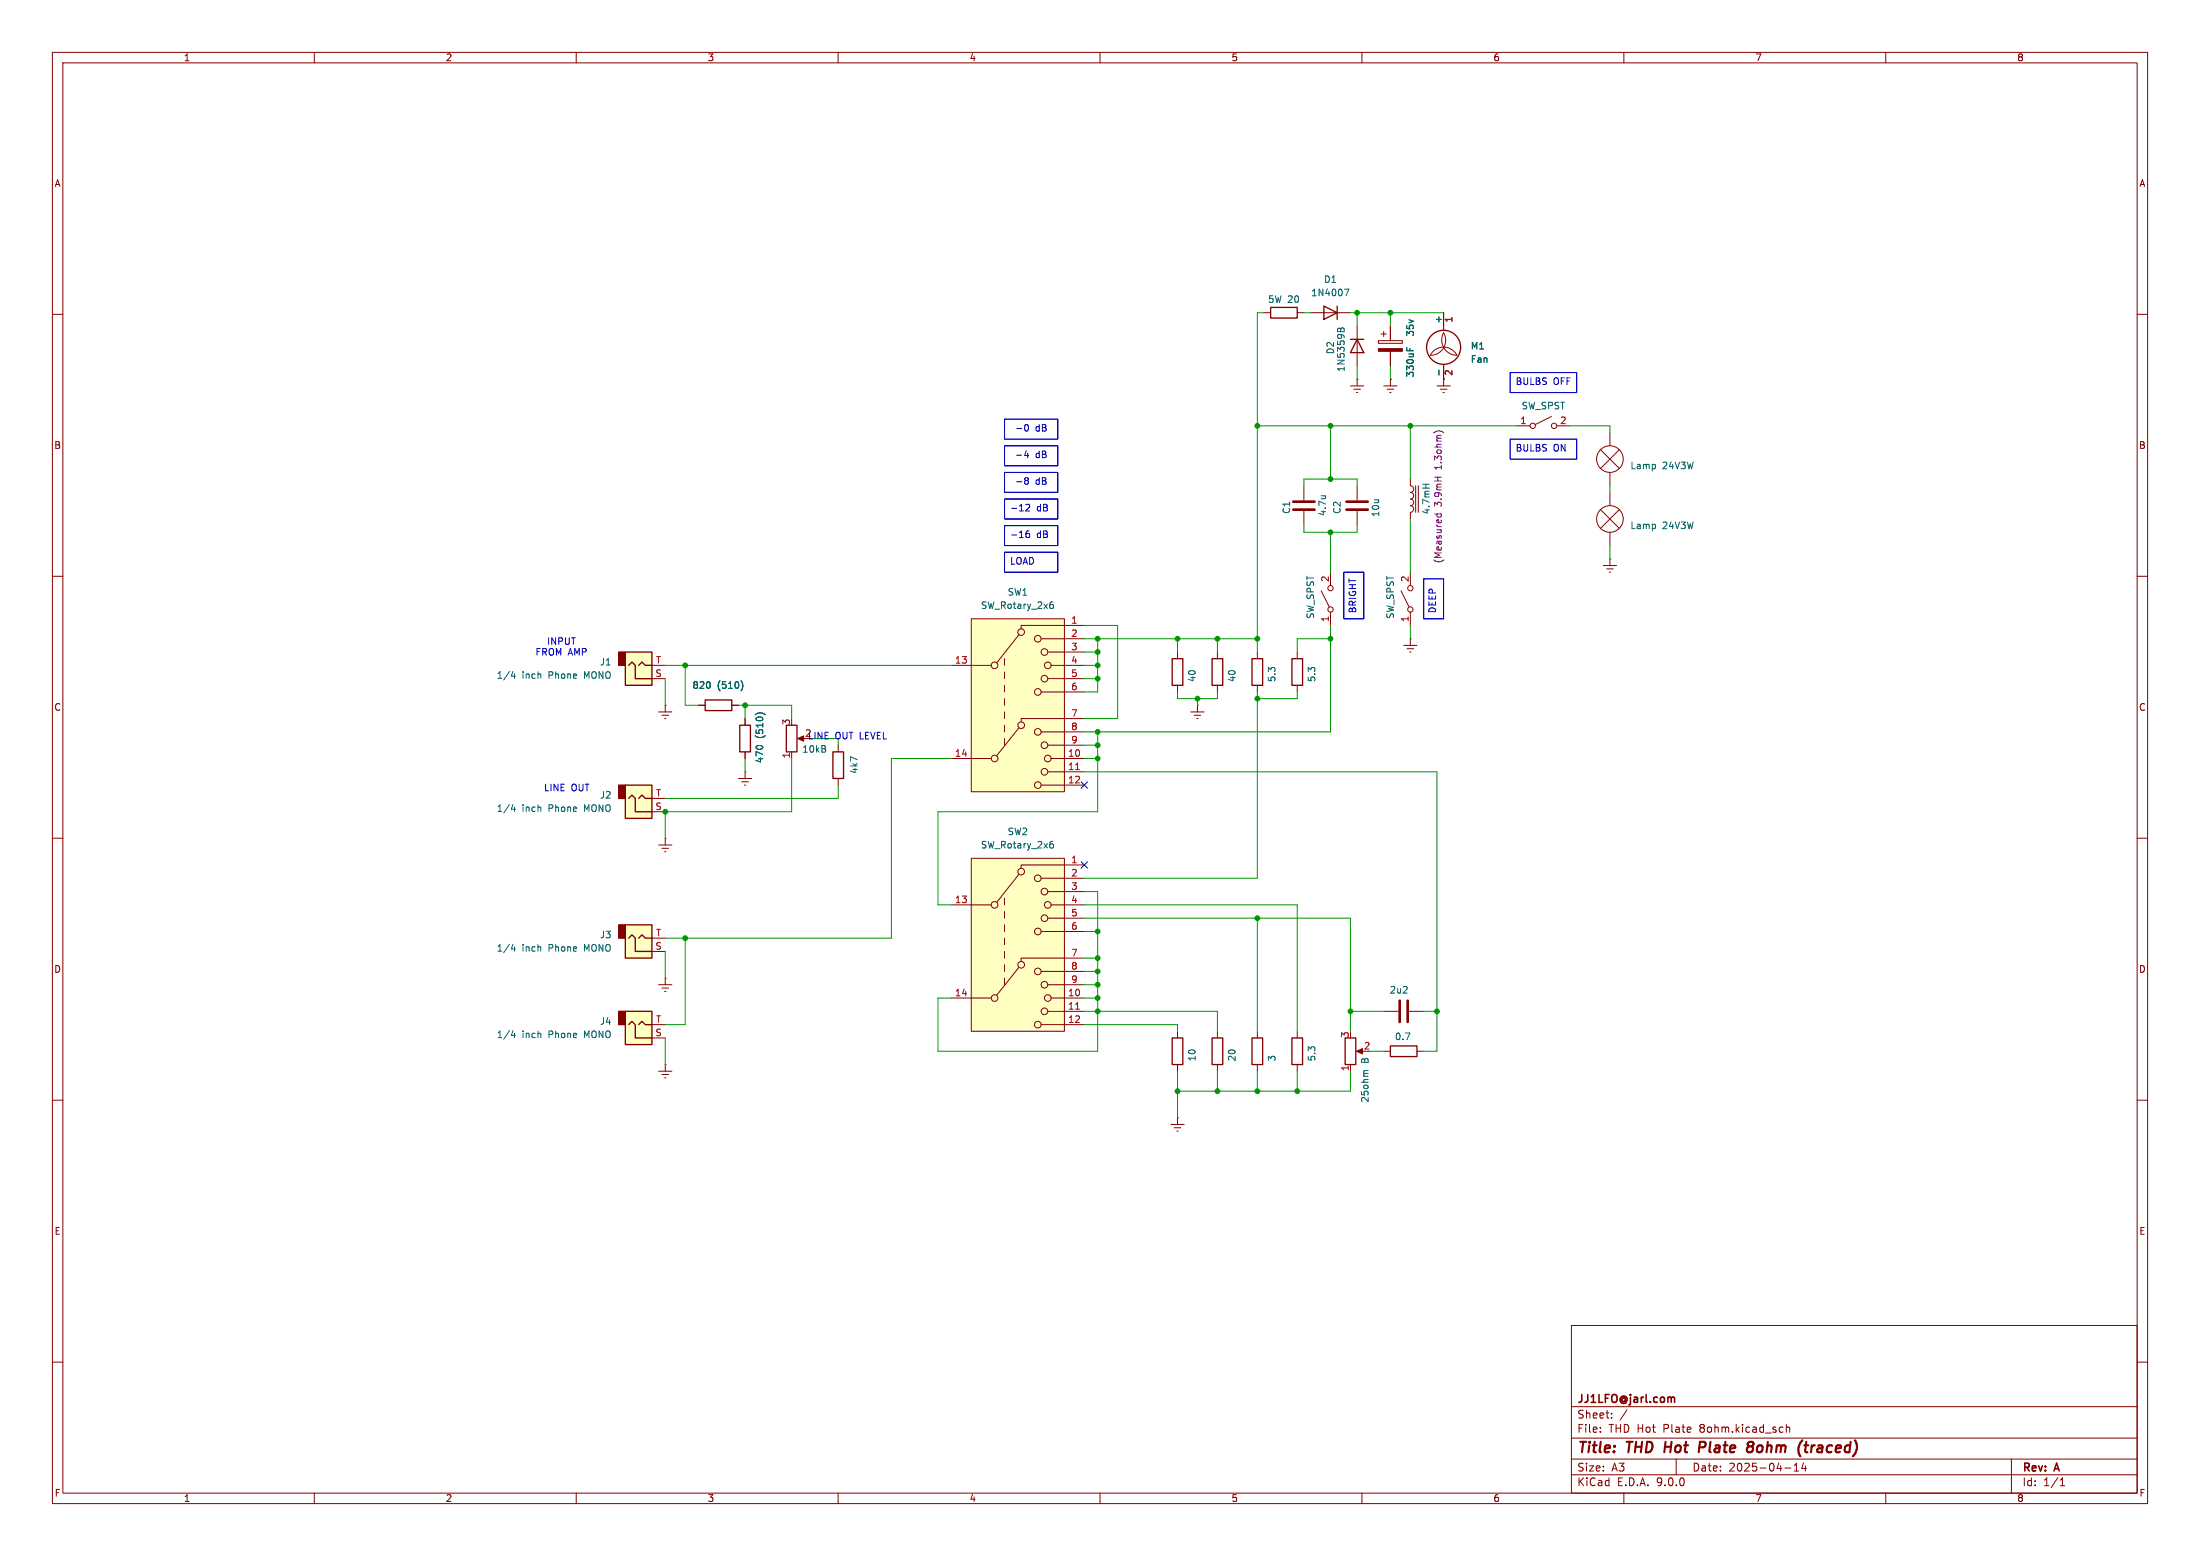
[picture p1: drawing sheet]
<svg xmlns="http://www.w3.org/2000/svg" width="420mm" height="297mm" viewBox="0 0 420 297" stroke-linecap="round" stroke-linejoin="round" font-family="sans-serif">
<g fill="none" stroke="#840000" stroke-width=".19">
<path d="M10 10h400v277h-400zM12 12h396v273h-396zM60 10v2M110 10v2M160 10v2M210 10v2M260 10v2M310 10v2M360 10v2M10 60h2M408 60h2M305.6 85.9l3.5 3.5"/>
<path d="M307.3 82.6v2.5M307.3 90.2v2.5M309.1 85.9l-3.5 3.5M10 110h2M408 110h2M10 160h2M141 148.6h2.5M141.6 149.2h1.3M142.1 149.9h.3M142.2 147.3h.1M142.2 147.3v1.3M408 160h2"/>
<path d="M10 210h2M408 210h2M300 253h108v32h-108zM10 260h2M300 278.5h108M300 274.5h108M300 268.5h108M305.5 273.2v.2M305.5 272.5v.1M307.7 270.5v.2M307.7 269.8v.1M310.6 269.1l-1.3 1.9"/>
<path d="M320 278.5v3M341 271.9v1.5M341 272.5l.2-.1 .4 .1 .1 .9M342.5 279.7l.4-.4v1.5M344.3 279.2l-.4 1.1h1M344.7 279.8v1M384 278.5v6.5M408 260h2M60 285v2M110 285v2M160 285v2M210 285v2"/>
<path d="M260 285v2M300 281.5h108M310 285v2M340.7 280.2h1.2M342.5 280.8h.9M360 285v2M393.3 283.6h.9M393.3 282.5l.4-.4v1.5"/>
<circle cx="307.3" cy="87.6" r="2.54"/>
</g>
<path d="M318 275.2l-.3 2M325.3 275.2h-.8l-.2 2M325.4 276.2l-1 .1M333.6 275.6a.64 .64 0 0 1 1.1-.2l.1 .3-.5 .4M333.7 275.9l.3 .2M334 276.1h.3M334 276.1l-.4 .2M334.3 276.1l.2 .1a.65 .65 0 0 1 0 .8 .65 .65 0 0 1-.9 .1M344.1 274.9l-.1 .1M344.5 275.9h.7M344.8 275.2l-.2 1.7 .1 .2 .3 .1M345.9 275.9l-.2 1.3" fill="none" stroke="#840000" stroke-width=".4"/>
<path d="M319.5 266.7l.2 .2v.8" fill="none" stroke="#840000" stroke-width=".3"/>
<path d="M119.4 149.9h5.1v6.3h-5.1z" fill="#ffffc2"/>
<path d="M118.1 149.9h1.3v2.5h-1.3z" fill="#840000" stroke="#840000" stroke-width=".25"/>
<path d="M119.4 149.9h5.1v6.3h-5.1zM120 152.4l.6-.6 .7 .6v2.5h3.2M121.9 152.4l.7-.6 .6 .6h1.3" fill="none" stroke="#840000" stroke-width=".25"/>
<g fill="none" stroke="#840000" stroke-width=".19">
<path d="M305.6 97.3l3.5 3.5M307.3 94v2.5M309.1 97.3l-3.5 3.5M307.3 101.6v2.5M268 123.2h2.5M268.6 123.8h1.3M269.1 124.5h.3M269.2 121.9h.1M269.2 121.9v1.3M124.5 154.9h2.5M124.5 152.4h2.5"/>
<circle cx="307.3" cy="99.1" r="2.54"/>
</g>
<path d="M97.9 153.6l-.3 .9h.8M98.2 154v.9" fill="none" stroke="#006464" stroke-width=".19"/>
<path d="M119.4 193h5.1v6.4h-5.1z" fill="#ffffc2"/>
<path d="M118.1 193h1.3v2.6h-1.3z" fill="#840000" stroke="#840000" stroke-width=".25"/>
<path d="M119.4 193h5.1v6.4h-5.1zM120 195.6l.6-.7 .7 .7v2.5h3.2M121.9 195.6l.7-.7 .6 .7h1.3" fill="none" stroke="#840000" stroke-width=".25"/>
<path d="M124.5 198.1h2.5M124.5 195.6h2.5" fill="none" stroke="#840000" stroke-width=".19"/>
<path d="M97.9 196.7l-.3 .9h.8M98.2 197.2v.9" fill="none" stroke="#006464" stroke-width=".19"/>
<path d="M119.4 176.5h5.1v6.4h-5.1z" fill="#ffffc2"/>
<path d="M118.1 176.5h1.3v2.6h-1.3z" fill="#840000" stroke="#840000" stroke-width=".25"/>
<path d="M119.4 176.5h5.1v6.4h-5.1zM120 179.1l.6-.7 .7 .7v2.5h3.2M121.9 179.1l.7-.7 .6 .7h1.3" fill="none" stroke="#840000" stroke-width=".25"/>
<g fill="none" stroke="#840000" stroke-width=".19">
<path d="M296.2 79.5l-3.1 1.5M289.6 81.3h2.5M297.2 81.3h2.5M124.5 179.1h2.5M124.5 181.6h2.5M125.7 188h2.6M126.4 188.6h1.2M126.9 189.2h.2M127 186.7h.1M127 186.7v1.3M125.7 204.5h2.6M126.4 205.1h1.2"/>
<path d="M126.9 205.7h.2M127 203.2h.1M127 203.2v1.3"/>
<circle cx="292.6" cy="81.3" r=".51"/>
<circle cx="296.7" cy="81.3" r=".51"/>
</g>
<path d="M97.9 180.2l-.3 .9h.8M98.2 180.7v.9" fill="none" stroke="#006464" stroke-width=".19"/>
<path d="M119.4 124.5h5.1v6.3h-5.1z" fill="#ffffc2"/>
<path d="M118.1 124.5h1.3v2.5h-1.3z" fill="#840000" stroke="#840000" stroke-width=".25"/>
<path d="M119.4 124.5h5.1v6.3h-5.1zM120 127l.6-.6 .7 .6v2.5h3.2M121.9 127l.7-.6 .6 .6h1.3M223.8 198.1h2v5.1h-2zM231.4 198.1h2v5.1h-2z" fill="none" stroke="#840000" stroke-width=".25"/>
<path d="M124.5 129.5h2.5M124.5 127h2.5M224.8 196.9v1.2M232.4 196.9v1.2M224.8 203.2v1.3M232.4 203.2v1.3" fill="none" stroke="#840000" stroke-width=".19"/>
<path d="M97.9 128.2l-.3 .9h.8M98.2 128.6v.9" fill="none" stroke="#006464" stroke-width=".19"/>
<path d="M185.4 118.1h17.8v33h-17.8z" fill="#ffffc2"/>
<g fill="none" stroke="#840000" stroke-width=".19">
<path d="M185.4 118.1h17.8v33h-17.8zM207 119.4h-12.1v.6M125.7 135.9h2.6M126.4 136.5h1.2M126.9 137.2h.2M127 134.6h.1M127 134.6v1.3M181.6 127h7.6M191.8 125.7v1.3M191.8 128.3v1.2M191.8 130.8v1.3M191.8 133.4v1.2"/>
<path d="M191.8 135.9v1.3M191.8 138.4v1.3M194.5 138.9l-4.3 5.4M194.5 121.2l-4.2 5.3M198.8 121.9h8.2M198.8 139.7h8.2M198.8 132.1h8.2M200 124.5h7M200 129.5h7M200.7 127h6.3M207 137.2h-12.1v.6M181.6 144.8h7.6"/>
<path d="M191.8 141v1.2M198.8 149.9h8.2M200 142.2h7M200 147.3h7M200.7 144.8h6.3"/>
<circle cx="189.9" cy="127" r=".63"/>
<circle cx="194.9" cy="120.6" r=".63"/>
<circle cx="194.9" cy="138.4" r=".63"/>
<circle cx="198.1" cy="139.7" r=".63"/>
<circle cx="198.1" cy="132.1" r=".63"/>
<circle cx="198.1" cy="121.9" r=".63"/>
<circle cx="199.4" cy="124.5" r=".63"/>
<circle cx="199.4" cy="129.5" r=".63"/>
<circle cx="200" cy="127" r=".63"/>
<circle cx="189.9" cy="144.8" r=".63"/>
<circle cx="198.1" cy="149.9" r=".63"/>
<circle cx="199.4" cy="142.2" r=".63"/>
<circle cx="199.4" cy="147.3" r=".63"/>
<circle cx="200" cy="144.8" r=".63"/>
</g>
<path d="M205.3 146.9h.8" fill="none" stroke="#a90000" stroke-width=".19"/>
<path d="M200.5 115.4h.4l.2 .2-.1 .5h-.5M201 114.9l-.4 .1" fill="none" stroke="#006464" stroke-width=".19"/>
<path d="M185.4 163.8h17.8v33.1h-17.8z" fill="#ffffc2"/>
<g fill="none" stroke="#840000" stroke-width=".19">
<path d="M241.3 59.7h1.3M247.6 59.7h1.3M250.2 59.7h7.6M275.6 59.7v3.3M257.8 73.7h2.5M258.4 74.3h1.3M259 74.9h.2M259.1 72.4h.1M259.1 62.2v7.7M259.1 72.4v1.3M263.1 65h4.6v.5h-4.6zM263.7 63.8h1"/>
<path d="M264.2 63.2v1.1M264.2 73.7h2.5M264.8 74.3h1.3M265.3 74.9h.3M265.4 72.4h.1M265.4 62.2v2.8M265.4 67.1v2.8M265.4 72.4v1.3M274.3 73.7h2.6M275 74.3h1.2M275.5 74.9h.2M275.6 72.4h.1"/>
<path d="M275.6 63.5a2.86 2.86 0 0 1-2.6 4.3 2.84 2.84 0 0 1 2.6-1.6 2.84 2.84 0 0 1 2.5 1.6 2.92 2.92 0 0 1-2.5-4.3zM275.6 69.5v4.2M248.9 92.7v2.8M248.9 97.5v2.8M259.1 92.7v2.8M259.1 97.5v2.8M269.2 91.4v1.3a.64 .64 0 0 1 .7 .6 .64 .64 0 0 1-.7 .7 .64 .64 0 0 1 .7 .6 .64 .64 0 0 1-.7 .7 .64 .64 0 0 1 .7 .6 .64 .64 0 0 1-.7 .6M269.2 96.5a.64 .64 0 0 1 .7 .7 .64 .64 0 0 1-.7 .6v1.3M270.3 92.7v5.1M270.8 92.7v5.1M252.2 112.8l1.5 3M254 109.2v2.6"/>
<path d="M254 116.8v2.6M267.5 112.8l1.5 3M269.2 109.2v2.6M269.2 116.8v2.6M306.1 108h2.5M306.7 108.6h1.3M307.2 109.2h.3M307.3 106.7h.1M307.3 106.7v1.3M133.3 134.6h1.3M139.7 134.6h1.3M142.2 137.2v1.2"/>
<path d="M224.8 124.5v1.2M224.8 130.8v1.3M227.3 135.9h2.6M228 136.5h1.2M228.5 137.2h.2M228.6 134.6h.1M228.6 134.6v1.3M232.4 124.5v1.2M232.4 130.8v1.3M240 124.5v1.2M240 130.8v1.3M247.6 124.5v1.2"/>
<path d="M247.6 130.8v1.3M142.2 143.5v1.3M151.1 143.5v1.3M152.7 141h1M160 142.2v1.3M160 148.6v1.3M125.7 161.3h2.6M126.4 161.9h1.2M126.9 162.6h.2M127 160h.1M127 160v1.3M181.6 172.7h7.6"/>
<path d="M185.4 163.8h17.8v33.1h-17.8zM191.8 171.5v1.2M191.8 174v1.3M191.8 176.5v1.3M191.8 179.1v1.2M194.5 166.9l-4.2 5.3M198.8 167.6h8.2M198.8 177.8h8.2M200 170.2h7M200 175.3h7M200.7 172.7h6.3M207 165.1h-12.1v.6"/>
<path d="M181.6 190.5h7.6M191.8 181.6v1.3M191.8 184.2v1.2M191.8 186.7v1.3M194.5 184.7l-4.3 5.3M198.8 185.4h8.2M198.8 195.6h8.2M200 188h7M200 193h7M200.7 190.5h6.3M207 182.9h-12.1v.6M240 196.9v1.2"/>
<path d="M247.6 196.9v1.2M264.2 193h2.8M269 193h2.8M223.5 214.6h2.6M224.2 215.3h1.2M224.7 215.9h.2M224.8 213.4h.1M224.8 213.4v1.2M240 203.2v1.3M247.6 203.2v1.3M257.8 203.2v1.3M259.3 200.7h1"/>
<path d="M264.2 200.7h1.2M270.5 200.7h1.3"/>
<circle cx="254" cy="112.3" r=".51"/>
<circle cx="254" cy="116.3" r=".51"/>
<circle cx="269.2" cy="116.3" r=".51"/>
<circle cx="269.2" cy="112.3" r=".51"/>
<circle cx="189.9" cy="172.7" r=".63"/>
<circle cx="194.9" cy="166.4" r=".63"/>
<circle cx="198.1" cy="177.8" r=".63"/>
<circle cx="198.1" cy="167.6" r=".63"/>
<circle cx="199.4" cy="170.2" r=".63"/>
<circle cx="199.4" cy="175.3" r=".63"/>
<circle cx="200" cy="172.7" r=".63"/>
<circle cx="189.9" cy="190.5" r=".63"/>
<circle cx="194.9" cy="184.1" r=".63"/>
<circle cx="198.1" cy="185.4" r=".63"/>
<circle cx="198.1" cy="195.6" r=".63"/>
<circle cx="199.4" cy="193" r=".63"/>
<circle cx="199.4" cy="188" r=".63"/>
<circle cx="200" cy="190.5" r=".63"/>
</g>
<path d="M205.3 192.6h.8" fill="none" stroke="#a90000" stroke-width=".19"/>
<g fill="none" stroke="#006464" stroke-width=".19">
<path d="M256.7 55.2h.8l-.5 1.3M255.9 62.9l.3-.3h.3l.1 .7M255.9 62.9l-.2-.3-.2 .1-.2 .6M255.9 62.9v.4M268.5 66.3v.6M269.2 66.5v.4M274.7 70.6v1M252.2 94.6h.9M252.9 94.6l.1 .1M271.6 92.4h1.3M272.2 92.4v.8M141.5 130a1.49 1.49 0 0 1 0 1.8"/>
<path d="M144.2 136.4a1.49 1.49 0 0 1 1.8 0M200.5 161.1h.4l.2 .2-.1 .5h-.5M201 160.6l-.4 .1M261.2 204.3h-.7l-.2 .4"/>
</g>
<path d="M273.8 82.6a1.49 1.49 0 0 1 1.8 0M273.9 98.1h1.3M274.4 98.1l-.1 .4 .2 .2M275.1 98.1l.1 .4-.3 .2" fill="none" stroke="#840084" stroke-width=".19"/>
<g fill="none" stroke="#840000" stroke-width=".25">
<path d="M242.6 58.7h5v2h-5zM252.7 58.4l2.6 1.3-2.6 1.3zM255.3 58.4v2.6M257.8 64.8h2.5M259.1 64.8l1.2 2.5h-2.5zM134.6 133.6h5.1v2h-5.1zM141.2 138.4h2.1v5.1h-2.1zM150.1 138.4h2v5.1h-2zM223.8 125.7h2v5.1h-2zM231.4 125.7h2v5.1h-2zM239 125.7h2v5.1h-2zM246.6 125.7h2.1v5.1h-2.1z"/>
<path d="M159 143.5h2v5.1h-2zM239 198.1h2v5.1h-2zM246.6 198.1h2.1v5.1h-2.1zM256.8 198.1h2v5.1h-2zM265.4 199.6h5.1v2.1h-5.1z"/>
<circle cx="275.6" cy="66.3" r="3.3"/>
</g>
<g fill="#840000" stroke="#840000" stroke-width=".19">
<path d="M152.3 141l1.1-.5v1z"/>
<path d="M263.1 66.5h4.6v.6h-4.6z"/>
<path d="M259 200.7l1.1-.5v1z"/>
</g>
<path d="M246.9 97.3h4.1M246.9 95.8h4.1M257 97.3h4.1M257 95.8h4.1M267.2 191v4.1M268.7 191v4.1" fill="none" stroke="#840000" stroke-width=".51"/>
<g fill="none" stroke="#009600" stroke-width=".19">
<path d="M241.3 59.7h-1.3v64.8M248.9 59.7h1.3M257.8 59.7h17.8M259.1 59.7v2.5M265.4 59.7v2.5M259.1 69.9v2.5M265.4 69.9v2.5M240 81.3h49.6M248.9 92.7v-1.3h10.2v1.3M254 81.3v10.1M269.2 81.3v10.1M269.2 99.1v10.1"/>
<path d="M299.7 81.3h7.6v1.3M307.3 92.7v1.3M207 119.4h6.4v17.8h-6.4M248.9 100.3v1.3h10.2v-1.3M254 101.6v7.6M254 119.4v20.3h-47M269.2 119.4v2.5M307.3 104.1v2.6M127 129.5v5.1M127 127h54.6M130.8 127v7.6h2.5M141 134.6h10.1v2.6"/>
<path d="M142.2 134.6v2.6M207 121.9h33M207 127h2.5M207 129.5h2.5M207 124.5h2.5M209.5 121.9v10.2h-2.5M209.5 139.7v15.2h-30.4v17.8h2.5M224.8 132.1v1.3h7.6v-1.3M224.8 121.9v2.6M228.6 133.4v1.2M232.4 121.9v2.6M240 132.1v35.5h-33"/>
<path d="M247.6 132.1v1.3h-7.6M254 121.9h-6.4v2.6M142.2 144.8v2.5M151.1 144.8v10.1h-24.1v5.1M154.9 141h5.1v1.2M160 149.9v2.5h-33M181.6 144.8h-11.4v34.3h-43.2M207 144.8h2.5M207 142.2h2.5M207 147.3h67.3v53.4h-2.5M130.8 179.1v16.5h-3.8M207 170.2h2.5v30.5h-30.4v-10.2h2.5"/>
<path d="M207 175.3h50.8v21.6M207 172.7h40.6v24.2M207 177.8h2.5M240 175.3v21.6M127 181.6v5.1M127 198.1v5.1M207 195.6h17.8v1.3M207 188h2.5M207 193h25.4v3.9M207 182.9h2.5M207 190.5h2.5M207 185.4h2.5"/>
<path d="M257.8 193h6.4M271.8 193h2.5M224.8 204.5v8.9M232.4 204.5v3.8M240 204.5v3.8M247.6 204.5v3.8M257.8 204.5v3.8h-33M261.6 200.7h2.6"/>
</g>
<path d="M206.4 149.3l1.2 1.2M207.6 149.3l-1.2 1.2M206.4 164.5l1.2 1.2M207.6 164.5l-1.2 1.2" fill="none" stroke="#000084" stroke-width=".19"/>
<g fill="none" stroke="#0000c2" stroke-width=".19">
<path d="M288.3 71.1h12.7v3.8h-12.7zM191.8 80h10.1v3.8h-10.1zM191.8 85.1h10.1v3.8h-10.1zM191.8 90.2h10.1v3.8h-10.1zM191.8 95.3h10.1v3.8h-10.1zM195.6 86.9h.8M195.8 91.2h.3l.2 .2-.2 .3M195.8 91.7h.3M195.8 96.4l.5-.1 .3 .3-.8 .9h.8M195.9 81a.68 .68 0 0 1 .4 .6 .68 .68 0 0 1-.4 .7M196.1 91.7l.2 .3v.2l-.1 .2h-.4M196.2 86.5v.9"/>
<path d="M288.3 83.8h12.7v3.8h-12.7zM191.8 105.4h10.1v3.8h-10.1zM191.8 100.3h10.1v3.8h-10.1zM196.5 101.3l-.4 .1a.86 .86 0 0 0 0 1.2l.4-.1 .1-.4-.3-.3h-.2l-.3 .3M256.5 109.2h3.8v8.9h-3.8zM271.8 110.5h3.8v7.6h-3.8z"/>
</g>
<g fill="#009600" stroke="#009600" stroke-width=".19">
<circle cx="130.8" cy="127" r=".46"/>
<circle cx="209.5" cy="127" r=".46"/>
<circle cx="142.2" cy="134.6" r=".46"/>
<circle cx="269.2" cy="81.3" r=".46"/>
<circle cx="265.4" cy="59.7" r=".46"/>
<circle cx="259.1" cy="59.7" r=".46"/>
<circle cx="247.6" cy="208.3" r=".46"/>
<circle cx="240" cy="208.3" r=".46"/>
<circle cx="232.4" cy="208.3" r=".46"/>
<circle cx="224.8" cy="208.3" r=".46"/>
<circle cx="232.4" cy="121.9" r=".46"/>
<circle cx="224.8" cy="121.9" r=".46"/>
<circle cx="209.5" cy="144.8" r=".46"/>
<circle cx="209.5" cy="177.8" r=".46"/>
<circle cx="209.5" cy="182.9" r=".46"/>
<circle cx="209.5" cy="185.4" r=".46"/>
<circle cx="209.5" cy="193" r=".46"/>
<circle cx="209.5" cy="190.5" r=".46"/>
<circle cx="209.5" cy="188" r=".46"/>
<circle cx="127" cy="154.9" r=".46"/>
<circle cx="130.8" cy="179.1" r=".46"/>
<circle cx="209.5" cy="139.7" r=".46"/>
<circle cx="209.5" cy="129.5" r=".46"/>
<circle cx="228.6" cy="133.4" r=".46"/>
<circle cx="240" cy="133.4" r=".46"/>
<circle cx="254" cy="121.9" r=".46"/>
<circle cx="209.5" cy="124.5" r=".46"/>
<circle cx="209.5" cy="121.9" r=".46"/>
<circle cx="209.5" cy="142.2" r=".46"/>
<circle cx="254" cy="91.4" r=".46"/>
<circle cx="254" cy="101.6" r=".46"/>
<circle cx="240" cy="81.3" r=".46"/>
<circle cx="254" cy="81.3" r=".46"/>
<circle cx="240" cy="121.9" r=".46"/>
<circle cx="257.8" cy="193" r=".46"/>
<circle cx="240" cy="175.3" r=".46"/>
<circle cx="274.3" cy="193" r=".46"/>
</g>
<g font-size="2.8" fill="#840000">
<text x="301" y="277.9">Title:</text>
<text x="310.6" y="277.9">THD</text>
<text x="318.6" y="277.9">Hot</text>
<text x="326" y="277.9">Plate</text>
<text x="336" y="277.9">8ohm</text>
<text x="346.5" y="277.9">(traced)</text>
</g>
<g font-size="2.1" fill="#840000">
<text x="301" y="268.2">JJ1LFO@jarl.com</text>
<text x="301" y="273.7">File:</text>
<text x="301" y="271">Sheet:</text>
<text x="307.1" y="273.7">THD Hot</text>
<text x="317.7" y="273.7">Plate</text>
<text x="324.8" y="273.7">8ohm.kicad_sch</text>
<text x="301" y="281.1">Size:</text>
<text x="307.6" y="281.1">A3</text>
<text x="323" y="281.1">Date:</text>
<text x="330" y="281.1">2025-04-14</text>
<text x="386" y="281.3">Rev:</text>
<text x="392.4" y="281.3">A</text>
<text x="301" y="283.9">KiCad</text>
<text x="308.7" y="283.9">E.D.A.</text>
<text x="316.3" y="283.9">9.0.0</text>
<text x="386" y="283.9">Id:</text>
<text x="390.1" y="283.9">1/1</text>
</g>
<g font-size="1.8" fill="#840000">
<text x="35" y="11.9">1</text>
<text x="85" y="11.9">2</text>
<text x="135" y="11.9">3</text>
<text x="185" y="11.9">4</text>
<text x="235" y="11.9">5</text>
<text x="285" y="11.9">6</text>
<text x="335" y="11.9">7</text>
<text x="385" y="11.9">8</text>
<text x="10.3" y="35.9">A</text>
<text x="408.3" y="35.9">A</text>
<text x="10.3" y="85.9">B</text>
<text x="408.2" y="85.9">B</text>
<text x="10.3" y="135.9">C</text>
<text x="408.2" y="135.9">C</text>
<text x="10.3" y="185.9">D</text>
<text x="408.2" y="185.9">D</text>
<text x="10.3" y="235.9">E</text>
<text x="408.3" y="235.9">E</text>
<text x="10.3" y="285.9">F</text>
<text x="35" y="286.9">1</text>
<text x="85" y="286.9">2</text>
<text x="135" y="286.9">3</text>
<text x="185" y="286.9">4</text>
<text x="235" y="286.9">5</text>
<text x="285" y="286.9">6</text>
<text x="335" y="286.9">7</text>
<text x="385" y="286.9">8</text>
<text x="408.3" y="285.9">F</text>
</g>
<g font-size="1.8" fill="#006464">
<text x="242" y="58">5W 20</text>
<text x="250.2" y="56.7">1N4007</text>
<text x="252.7" y="54.2">D1</text>
<text x="270.1" y="63.9" transform="rotate(-90 270.1 63.9)">35v</text>
<text x="275.3" y="61.8" transform="rotate(-90 275.3 61.8)">+</text>
<text x="254.9" y="67.7" transform="rotate(-90 254.9 67.7)">D2</text>
<text x="256.9" y="71.1" transform="rotate(-90 256.9 71.1)">1N5359B</text>
<text x="280.7" y="66.9">M1</text>
<text x="280.7" y="69.4">Fan</text>
<text x="270.1" y="72.1" transform="rotate(-90 270.1 72.1)">330uF</text>
<text x="290.4" y="78.3">SW_SPST</text>
<text x="311.2" y="89.8">Lamp</text>
<text x="317.3" y="89.8">24V3W</text>
<text x="246.5" y="98.2" transform="rotate(-90 246.5 98.2)">C1</text>
<text x="253.3" y="98.6" transform="rotate(-90 253.3 98.6)">4.7u</text>
<text x="256.1" y="98.2" transform="rotate(-90 256.1 98.2)">C2</text>
<text x="263.5" y="98.8" transform="rotate(-90 263.5 98.8)">10u</text>
<text x="273.2" y="98.3" transform="rotate(-90 273.2 98.3)">4.7mH</text>
<text x="311.2" y="101.2">Lamp</text>
<text x="317.3" y="101.2">24V3W</text>
<text x="192.3" y="113.9">SW1</text>
<text x="187.2" y="116.4">SW_Rotary_2x6</text>
<text x="251.1" y="118.2" transform="rotate(-90 251.1 118.2)">SW_SPST</text>
<text x="266.3" y="118.2" transform="rotate(-90 266.3 118.2)">SW_SPST</text>
<text x="94.7" y="129.8">1/4</text>
<text x="99.7" y="129.8">inch</text>
<text x="104.8" y="129.8">Phone</text>
<text x="111.8" y="129.8">MONO</text>
<text x="114.5" y="127.2">J1</text>
<text x="132.1" y="131.7">820</text>
<text x="136.9" y="131.7">(510)</text>
<text x="228.4" y="130.3" transform="rotate(-90 228.4 130.3)">40</text>
<text x="236.1" y="130.3" transform="rotate(-90 236.1 130.3)">40</text>
<text x="243.7" y="130.3" transform="rotate(-90 243.7 130.3)">5.3</text>
<text x="251.3" y="130.3" transform="rotate(-90 251.3 130.3)">5.3</text>
<text x="145.9" y="141" transform="rotate(-90 145.9 141)">(510)</text>
<text x="153.1" y="143.9">10kB</text>
<text x="145.9" y="145.8" transform="rotate(-90 145.9 145.8)">470</text>
<text x="163.9" y="147.8" transform="rotate(-90 163.9 147.8)">4k7</text>
<text x="94.7" y="155.2">1/4</text>
<text x="99.7" y="155.2">inch</text>
<text x="104.8" y="155.2">Phone</text>
<text x="111.8" y="155.2">MONO</text>
<text x="114.5" y="152.6">J2</text>
<text x="192.3" y="159.6">SW2</text>
<text x="187.2" y="162.2">SW_Rotary_2x6</text>
<text x="114.5" y="179.3">J3</text>
<text x="94.7" y="181.8">1/4</text>
<text x="99.7" y="181.8">inch</text>
<text x="104.8" y="181.8">Phone</text>
<text x="111.8" y="181.8">MONO</text>
<text x="265.2" y="189.8">2u2</text>
<text x="114.5" y="195.8">J4</text>
<text x="94.7" y="198.3">1/4</text>
<text x="99.7" y="198.3">inch</text>
<text x="104.8" y="198.3">Phone</text>
<text x="111.8" y="198.3">MONO</text>
<text x="228.4" y="202.7" transform="rotate(-90 228.4 202.7)">10</text>
<text x="236.1" y="202.7" transform="rotate(-90 236.1 202.7)">20</text>
<text x="243.7" y="202.7" transform="rotate(-90 243.7 202.7)">3</text>
<text x="251.3" y="202.7" transform="rotate(-90 251.3 202.7)">5.3</text>
<text x="261.5" y="203" transform="rotate(-90 261.5 203)">B</text>
<text x="266.2" y="198.7">0.7</text>
<text x="261.5" y="210.6" transform="rotate(-90 261.5 210.6)">25ohm</text>
</g>
<g font-size="1.8" fill="#a90000">
<text x="277.6" y="61.7" transform="rotate(-90 277.6 61.7)">1</text>
<text x="277.6" y="71.8" transform="rotate(-90 277.6 71.8)">2</text>
<text x="290.1" y="81">1</text>
<text x="297.7" y="81">2</text>
<text x="253.7" y="111.2" transform="rotate(-90 253.7 111.2)">2</text>
<text x="269" y="111.2" transform="rotate(-90 269 111.2)">2</text>
<text x="204.4" y="119.1">1</text>
<text x="253.7" y="118.8" transform="rotate(-90 253.7 118.8)">1</text>
<text x="269" y="118.8" transform="rotate(-90 269 118.8)">1</text>
<text x="204.4" y="121.7">2</text>
<text x="204.4" y="124.2">3</text>
<text x="125" y="129.3">S</text>
<text x="125.1" y="126.7">T</text>
<text x="182.2" y="126.7">13</text>
<text x="204.4" y="126.7">4</text>
<text x="204.4" y="129.3">5</text>
<text x="204.4" y="131.8">6</text>
<text x="204.4" y="136.9">7</text>
<text x="150.9" y="138.5" transform="rotate(-90 150.9 138.5)">3</text>
<text x="204.4" y="139.4">8</text>
<text x="204.4" y="142">9</text>
<text x="150.9" y="144.9" transform="rotate(-90 150.9 144.9)">1</text>
<text x="182.2" y="144.5">14</text>
<text x="203.8" y="144.5">10</text>
<text x="203.8" y="147.1">11</text>
<text x="203.8" y="149.6">12</text>
<text x="125" y="154.7">S</text>
<text x="125.1" y="152.1">T</text>
<text x="204.4" y="164.8">1</text>
<text x="204.4" y="167.4">2</text>
<text x="182.2" y="172.5">13</text>
<text x="204.4" y="169.9">3</text>
<text x="204.4" y="172.5">4</text>
<text x="125.1" y="178.8">T</text>
<text x="204.4" y="175">5</text>
<text x="204.4" y="177.5">6</text>
<text x="125" y="181.4">S</text>
<text x="204.4" y="182.6">7</text>
<text x="204.4" y="185.2">8</text>
<text x="182.2" y="190.2">14</text>
<text x="203.8" y="190.2">10</text>
<text x="204.4" y="187.7">9</text>
<text x="125" y="197.9">S</text>
<text x="125.1" y="195.3">T</text>
<text x="203.8" y="192.8">11</text>
<text x="203.8" y="195.3">12</text>
<text x="257.6" y="198.2" transform="rotate(-90 257.6 198.2)">3</text>
<text x="260.3" y="200.4">2</text>
<text x="257.6" y="204.5" transform="rotate(-90 257.6 204.5)">1</text>
</g>
<g font-size="1.8" fill="#0000c2">
<text x="289.2" y="73.8">BULBS</text>
<text x="296.5" y="73.8">OFF</text>
<text x="193.9" y="82.7">-0</text>
<text x="197.8" y="82.7">dB</text>
<text x="193.9" y="87.8">-4</text>
<text x="197.8" y="87.8">dB</text>
<text x="289.2" y="86.5">BULBS</text>
<text x="296.5" y="86.5">ON</text>
<text x="193.9" y="92.8">-8</text>
<text x="197.8" y="92.8">dB</text>
<text x="192.7" y="97.9">-12</text>
<text x="197.9" y="97.9">dB</text>
<text x="192.7" y="103">-16</text>
<text x="197.9" y="103">dB</text>
<text x="192.7" y="108.1">LOAD</text>
<text x="259.2" y="117.2" transform="rotate(-90 259.2 117.2)">BRIGHT</text>
<text x="274.5" y="117.2" transform="rotate(-90 274.5 117.2)">DEEP</text>
<text x="102.1" y="125.3">FROM AMP</text>
<text x="104.3" y="123.3">INPUT</text>
<text x="153.6" y="140.7">2</text>
<text x="154.1" y="141.3">LINE</text>
<text x="159.4" y="141.3">OUT LEVEL</text>
<text x="103.7" y="151.2">LINE</text>
<text x="109" y="151.2">OUT</text>
</g>
<g font-size="1.8" fill="#840084">
<text x="275.4" y="89.5" transform="rotate(-90 275.4 89.5)">1.3ohm)</text>
<text x="275.4" y="96.7" transform="rotate(-90 275.4 96.7)">3.9mH</text>
<text x="275.4" y="107.6" transform="rotate(-90 275.4 107.6)">(Measured</text>
</g>
</svg>
